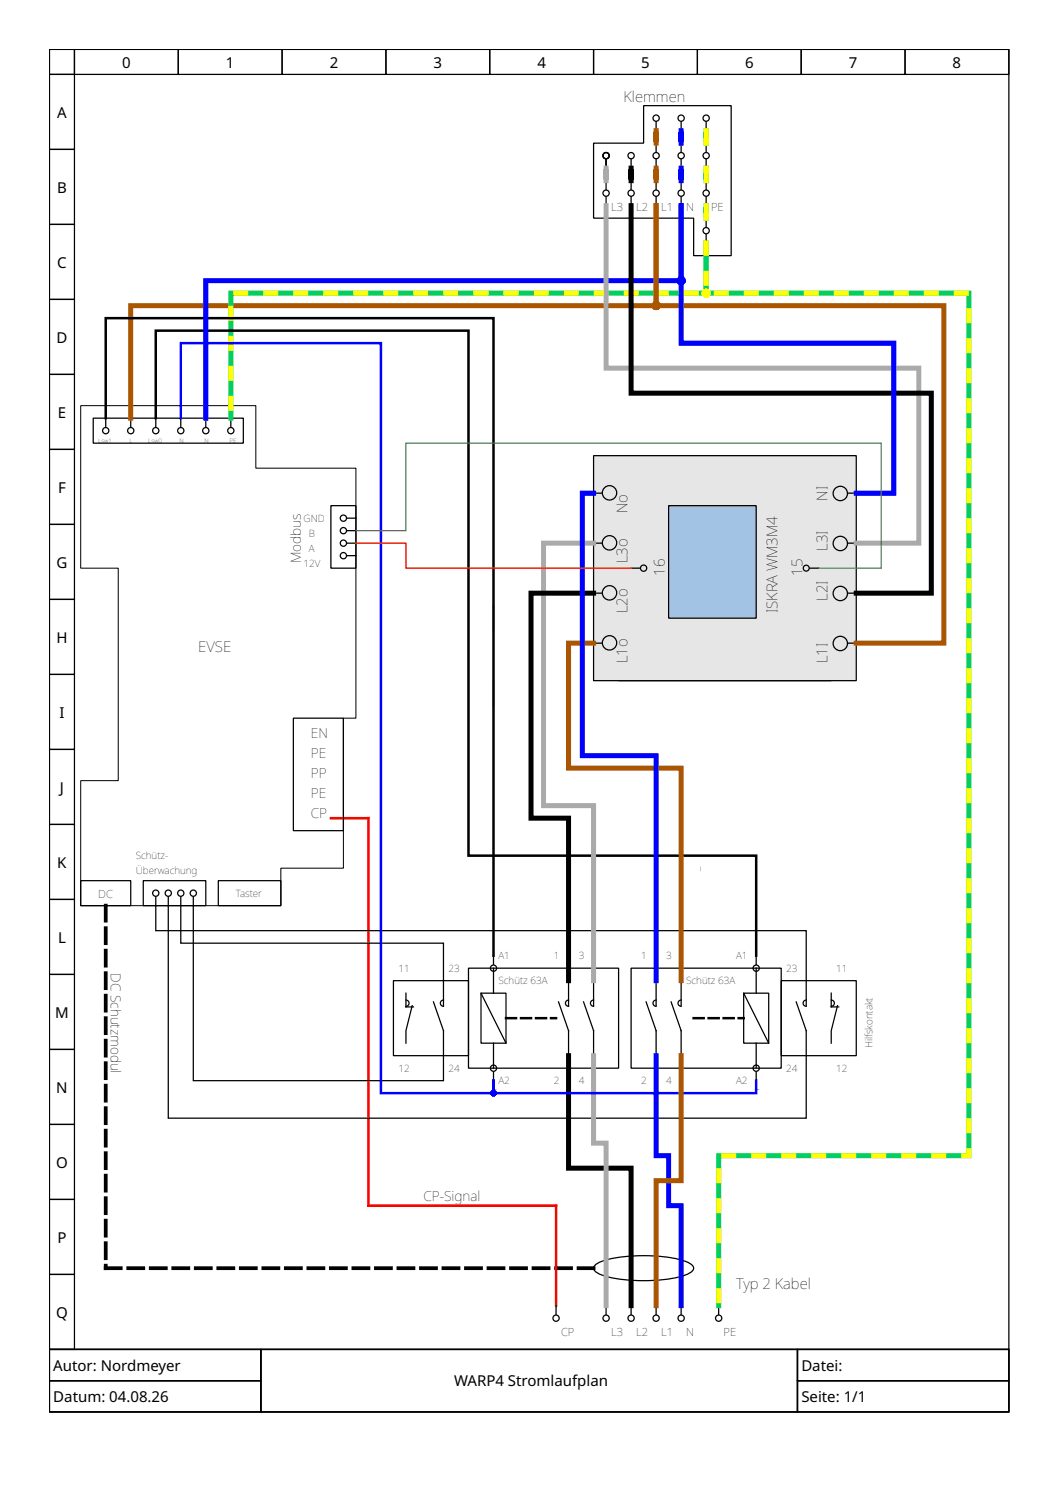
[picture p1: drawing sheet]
<svg xmlns="http://www.w3.org/2000/svg" width="210mm" height="297mm" viewBox="0 0 210 297" stroke-linecap="round" stroke-linejoin="round" font-family="sans-serif">
<g fill="none" stroke="#000" stroke-width=".25">
<path d="M9.8 9.8h190v257.6h-190zM9.8 9.8h4.9v4.9h-4.9zM9.8 14.7h4.9v14.9h-4.9zM14.7 9.8h20.6v4.9h-20.6zM35.3 9.8h20.6v4.9h-20.6zM55.9 9.8h20.5v4.9h-20.5zM76.4 9.8h20.6v4.9h-20.6zM97 9.8h20.5v4.9h-20.5zM117.5 9.8h20.6v4.9h-20.6zM138.1 9.8h20.6v4.9h-20.6zM158.7 9.8h20.5v4.9h-20.5zM179.2 9.8h20.6v4.9h-20.6z"/>
<path d="M9.8 29.6h4.9v14.9h-4.9zM9.8 44.5h4.9v14.8h-4.9zM9.8 59.3h4.9v14.9h-4.9zM9.8 74.2h4.9v14.9h-4.9zM9.8 89.1h4.9v14.8h-4.9zM9.8 103.9h4.9v14.9h-4.9zM9.8 118.8h4.9v14.8h-4.9zM9.8 133.6h4.9v14.9h-4.9zM9.8 148.5h4.9v14.9h-4.9zM9.8 163.4h4.9v14.8h-4.9zM9.8 178.2h4.9v14.9h-4.9zM9.8 193.1h4.9v14.9h-4.9z"/>
<path d="M9.8 208h4.9v14.8h-4.9zM9.8 222.8h4.9v14.9h-4.9zM9.8 237.7h4.9v14.8h-4.9zM9.8 252.5h4.9v14.9h-4.9zM9.8 267.4h190v12.4h-190zM9.8 267.4h41.9v6.2h-41.9zM9.8 273.6h41.9v6.2h-41.9zM51.7 267.4h106.2v12.4h-106.2zM157.9 267.4h41.9v6.2h-41.9zM157.9 273.6h41.9v6.2h-41.9z"/>
</g>
<path d="M122.5 90.3h42.1v44.6h-42.1z" fill="#0af" stroke="#000" stroke-width=".25"/>
<path d="M117.5 28.4h9.9v-7.5h17.4v29.8h-7.4v-7.5h-19.9z" fill="none" stroke="#000" stroke-width=".25"/>
<path d="M117.5 90.3h52.1v44.6h-52.1z" fill="#e6e6e6" stroke="#000" stroke-width=".25"/>
<path d="M73 162.1v76.8" fill="none" stroke="#f00" stroke-width=".5"/>
<path d="M18.5 82.9h29.7v4.9h-29.7zM77.9 194.3h14.9v14.9h-14.9zM92.8 191.9h29.7v19.8h-29.7zM95.2 196.8h5v9.9h-5z" fill="none" stroke="#000" stroke-width=".25"/>
<path d="M132.4 100.2h17.3v22.3h-17.3z" fill="#a3c3e5" stroke="#000" stroke-width=".25"/>
<path d="M20.9 179.5v71.8M117.5 251.3h-96.6" fill="none" stroke="#000" stroke-width=".74" stroke-dasharray="3 1.5"/>
<g fill="none" stroke="#000" stroke-width=".25">
<path d="M120 31.6v1.7M120 35.8v1.7M120 39v1.8M125 31.6v1.7M125 35.8v1.7M125 39v1.8M129.9 24.2v1.7M129.9 28.4v1.7M129.9 31.6v1.7M129.9 35.8v1.7M129.9 39v1.8M134.9 24.2v1.7"/>
<path d="M134.9 28.4v1.7M134.9 31.6v1.7M134.9 35.8v1.7M134.9 39v1.8M139.8 24.2v1.7M139.8 28.4v1.7M139.8 31.6v1.7M139.8 35.8v1.7M139.8 39v1.8M139.8 43.2v1.8M139.8 46.4v1.8M20.9 82.9v1.7"/>
<path d="M25.9 82.9v1.7M30.8 82.9v1.7M35.8 82.9v1.7M40.8 82.9v1.7M45.7 82.9v1.7M117.5 97.7h1.8M167.8 97.7h1.8M65.5 100.2h5v12.4h-5zM68.7 107.6h1.8M68.7 110.1h1.8M68.7 102.7h1.8M68.7 105.2h1.8"/>
<path d="M117.5 107.6h1.8M117.5 117.5h1.8M125 112.6h1.7M160.4 112.6h1.7M167.8 107.6h1.8M167.8 117.5h1.8M97.7 120v5M97.7 134.9v4.9M100.2 129.9h.1M117.5 127.4h1.8M167.8 127.4h1.8M58.1 142.3h9.9v22.3h-9.9z"/>
<path d="M16 174.5h9.9v5h-9.9zM28.4 174.5h12.4v5h-12.4zM30.8 177.7v1.8M33.3 177.7v1.8M35.8 177.7v1.8M38.3 177.7v1.8M43.2 174.5h12.4v5h-12.4zM80.4 198.2a.62 .62 0 0 1 .6 .6 .62 .62 0 0 1-.6 .6M80.4 196.8v2.7h1.5M81.6 199.3l-1.2 4.9v2.5M85.8 198.5l2 5.7v5M87.8 198.2a.62 .62 0 0 0-.6 .6 .62 .62 0 0 0 .6 .6"/>
<path d="M87.8 194.3v5M95.2 196.8l5 9.9M97.7 189.4v1.7M97.7 191.9v4.9M110.6 198.5l2 5.7v5M112.6 198.2a.62 .62 0 0 0-.6 .6 .62 .62 0 0 0 .6 .6M112.6 194.3v5M115.6 198.5l1.9 5.7v5M117.5 198.2a.62 .62 0 0 0-.6 .6 .62 .62 0 0 0 .6 .6M117.5 194.3v5M125 191.9h29.7v19.8h-29.7zM127.9 198.5l2 5.7v5"/>
<path d="M129.9 198.2a.62 .62 0 0 0-.6 .6 .62 .62 0 0 0 .6 .6M129.9 194.3v5M132.9 198.5l2 5.7v5M134.9 198.2a.62 .62 0 0 0-.6 .6 .62 .62 0 0 0 .6 .6M134.9 194.3v5M147.3 196.8h4.9v9.9h-4.9zM147.3 196.8l4.9 9.9M149.7 189.4v1.7M149.7 191.9v4.9M154.7 194.3h14.9v14.9h-14.9zM157.7 198.5l1.9 5.7v5M159.6 198.2a.62 .62 0 0 0-.6 .6 .62 .62 0 0 0 .6 .6"/>
<path d="M159.6 194.3v5M164.6 198.2a.62 .62 0 0 1 .6 .6 .62 .62 0 0 1-.6 .6M164.6 196.8v2.7h1.5M165.8 199.3l-1.2 4.9v2.5M97.7 206.7v5M97.7 212.4v1.7M149.7 206.7v5M149.7 212.4v1.7M110.1 258.7v1.8M118 250.6a16.4 16.4 0 0 1 8-1.8 25.4 25.4 0 0 1 10.4 1.5 1.05 1.05 0 0 1 1 1 1.05 1.05 0 0 1-1 1 27.3 27.3 0 0 1-13.1 1.2l-2.4-.3a6.1 6.1 0 0 1-3.3-1.5l-.1-.4zM120 258.7v1.8M125 258.7v1.8"/>
<path d="M129.9 258.7v1.8M134.9 258.7v1.8M142.3 258.7v1.8"/>
<circle cx="120" cy="38.3" r=".62"/>
<circle cx="120" cy="30.8" r=".62"/>
<circle cx="125" cy="38.3" r=".62"/>
<circle cx="125" cy="30.8" r=".62"/>
<circle cx="129.9" cy="30.8" r=".62"/>
<circle cx="129.9" cy="38.3" r=".62"/>
<circle cx="129.9" cy="23.4" r=".62"/>
<circle cx="134.9" cy="38.3" r=".62"/>
<circle cx="134.9" cy="30.8" r=".62"/>
<circle cx="134.9" cy="23.4" r=".62"/>
<circle cx="139.8" cy="38.3" r=".62"/>
<circle cx="139.8" cy="30.8" r=".62"/>
<circle cx="139.8" cy="23.4" r=".62"/>
<circle cx="139.8" cy="45.7" r=".62"/>
<circle cx="20.9" cy="85.3" r=".62"/>
<circle cx="25.9" cy="85.3" r=".62"/>
<circle cx="30.8" cy="85.3" r=".62"/>
<circle cx="35.8" cy="85.3" r=".62"/>
<circle cx="40.8" cy="85.3" r=".62"/>
<circle cx="45.7" cy="85.3" r=".62"/>
<circle cx="120.7" cy="97.7" r="1.42"/>
<circle cx="166.4" cy="97.8" r="1.42"/>
<circle cx="68" cy="107.6" r=".62"/>
<circle cx="68" cy="105.2" r=".62"/>
<circle cx="68" cy="110.1" r=".62"/>
<circle cx="68" cy="102.7" r=".62"/>
<circle cx="120.7" cy="117.5" r="1.42"/>
<circle cx="120.7" cy="107.6" r="1.42"/>
<circle cx="127.4" cy="112.6" r=".62"/>
<circle cx="159.6" cy="112.6" r=".59"/>
<circle cx="166.4" cy="117.6" r="1.42"/>
<circle cx="166.4" cy="107.7" r="1.42"/>
<circle cx="120.7" cy="127.4" r="1.42"/>
<circle cx="166.4" cy="127.5" r="1.42"/>
<circle cx="30.8" cy="177" r=".62"/>
<circle cx="33.3" cy="177" r=".62"/>
<circle cx="35.8" cy="177" r=".62"/>
<circle cx="38.3" cy="177" r=".62"/>
<circle cx="97.7" cy="191.9" r=".62"/>
<circle cx="149.7" cy="191.9" r=".62"/>
<circle cx="97.7" cy="211.7" r=".62"/>
<circle cx="149.7" cy="211.7" r=".62"/>
<circle cx="110.1" cy="261.2" r=".62"/>
<circle cx="120" cy="261.2" r=".62"/>
<circle cx="125" cy="261.2" r=".62"/>
<circle cx="129.9" cy="261.2" r=".62"/>
<circle cx="134.9" cy="261.2" r=".62"/>
<circle cx="142.3" cy="261.2" r=".62"/>
</g>
<path d="M65.5 162.1h7.5M73 238.9h37.1v19.8" fill="none" stroke="#f00" stroke-width=".5"/>
<path d="M100.2 201.8h9.9M137.4 201.8h9.9" fill="none" stroke="#000" stroke-width=".5" stroke-dasharray="2 1"/>
<path d="M16 80.4h34.7v12.4h19.8v49.5h-2.5v29.7h-12.4v7.5h-39.6v-24.8h7.4v-42.1h-7.4z" fill="none" stroke="#000" stroke-width=".2"/>
<path d="M129.9 25.9v2.5M129.9 40.8v19.8h-104v22.3" fill="none" stroke="#a50" stroke-width=".99"/>
<circle cx="129.9" cy="60.6" r=".37" fill="#a50" stroke="#a50" stroke-width=".99"/>
<path d="M120 33.3v2.5" fill="none" stroke="#aaa" stroke-width=".99"/>
<path d="M139.8 48.2v9.9h-94.1v24.8" fill="none" stroke="#00cf64" stroke-width=".99"/>
<path d="M139.8 48.2v9.9h-94.1v24.8" fill="none" stroke="#ff0" stroke-width=".99" stroke-dasharray="2 4"/>
<circle cx="139.8" cy="58.1" r=".37" fill="#00cf64" stroke="#ff0" stroke-width=".99"/>
<path d="M139.8 48.2v9.9h52.1v170.9h-49.6v29.7" fill="none" stroke="#00cf64" stroke-width=".99"/>
<path d="M139.8 48.2v9.9h52.1v170.9h-49.6v29.7" fill="none" stroke="#ff0" stroke-width=".99" stroke-dasharray="2 4"/>
<circle cx="139.8" cy="58.1" r=".37" fill="#00cf64" stroke="#ff0" stroke-width=".99"/>
<path d="M139.8 25.9v2.5M139.8 33.3v2.5M139.8 40.8v2.4" fill="none" stroke="#00cf64" stroke-width=".99"/>
<path d="M139.8 25.9v2.5M139.8 35.8v-2.5M139.8 40.8v2.4" fill="none" stroke="#ff0" stroke-width=".99" stroke-dasharray="2 4"/>
<path d="M30.8 179.5v4.9h128.8v9.9M33.3 179.5v42.1h126.3v-12.4M35.8 179.5v7.4h52v7.4M38.3 179.5v34.6h49.5v-4.9" fill="none" stroke="#000" stroke-width=".25"/>
<path d="M134.9 33.3v2.5M134.9 25.9v2.5M40.8 82.9v-27.3h94.1v-14.8v27.2h42.1v29.7h-7.4M117.5 97.7h-2.2v52h14.6v44.6M129.9 209.2v19.8h2.5v9.9h2.5v19.8" fill="none" stroke="#00f" stroke-width=".99"/>
<path d="M125 33.3v2.5M125 40.8v37.1h59.4v39.6h-14.8M117.5 117.5h-12.3v44.6h7.4v32.2M112.6 209.2v22.3h12.4v27.2" fill="none" stroke="#000" stroke-width=".99"/>
<path d="M129.9 33.3v2.5M129.9 40.8v19.8h57v66.8h-17.3M117.5 127.4h-4.9v24.8h22.3v42.1M134.9 209.2v24.8h-5v24.7" fill="none" stroke="#a50" stroke-width=".99"/>
<path d="M120 40.8v32.2h61.9v34.6h-12.3M117.5 107.6h-9.9v52h9.9v34.7M117.5 209.2v17.3h2.5v32.2" fill="none" stroke="#aaa" stroke-width=".99"/>
<path d="M20.9 82.9v-19.9h76.8v126.4M30.8 82.9v-17.4h62v104.1h56.9v19.8" fill="none" stroke="#000" stroke-width=".5"/>
<circle cx="134.9" cy="55.6" r=".37" fill="#00f" stroke="#00f" stroke-width=".99"/>
<path d="M35.8 82.9v-14.9h39.6v148.6h22.3v-2.5v2.5h52v-2.5" fill="none" stroke="#00f" stroke-width=".5"/>
<circle cx="97.7" cy="216.6" r=".37" fill="#00f" stroke="#00f" stroke-width=".5"/>
<circle cx="129.9" cy="60.6" r=".37" fill="#a50" stroke="#a50" stroke-width=".99"/>
<path d="M70.5 107.6h9.9v5h44.6" fill="none" stroke="#f00" stroke-width=".25"/>
<path d="M70.5 105.2h9.9v-17.4h94.1v24.8h-12.4" fill="none" stroke="#458c4c" stroke-width=".25"/>
<g font-size="3">
<text x="24.2" y="13.4">0</text>
<text x="44.7" y="13.4">1</text>
<text x="65.3" y="13.4">2</text>
<text x="85.8" y="13.4">3</text>
<text x="106.4" y="13.4">4</text>
<text x="127" y="13.4">5</text>
<text x="147.5" y="13.4">6</text>
<text x="168.1" y="13.4">7</text>
<text x="188.6" y="13.4">8</text>
<text x="11.3" y="23.3">A</text>
<text x="123.5" y="20.2">Klemmen</text>
<text x="11.3" y="38.2">B</text>
<text x="11.3" y="53">C</text>
<text x="11.2" y="67.9">D</text>
<text x="11.4" y="82.7">E</text>
<text x="11.5" y="97.6">F</text>
<text x="124.2" y="101.7" transform="rotate(-90 124.2 101.7)">No</text>
<text x="163.9" y="99.2" transform="rotate(-90 163.9 99.2)">NI</text>
<text x="11.2" y="112.5">G</text>
<text x="124.2" y="111.6" transform="rotate(-90 124.2 111.6)">L3o</text>
<text x="163.9" y="109.1" transform="rotate(-90 163.9 109.1)">L3I</text>
<text x="131.7" y="114.1" transform="rotate(-90 131.7 114.1)">16</text>
<text x="158.9" y="114.1" transform="rotate(-90 158.9 114.1)">15</text>
<text x="163.9" y="119" transform="rotate(-90 163.9 119)">L2I</text>
<text x="124.2" y="121.5" transform="rotate(-90 124.2 121.5)">L2o</text>
<text x="154" y="121.5" transform="rotate(-90 154 121.5)">ISKRA WM3M4</text>
<text x="11.2" y="127.3">H</text>
<text x="39.3" y="129.2">EVSE</text>
<text x="124.2" y="131.4" transform="rotate(-90 124.2 131.4)">L1o</text>
<text x="163.9" y="131.4" transform="rotate(-90 163.9 131.4)">L1I</text>
<text x="11.8" y="142.2">I</text>
<text x="11.9" y="157">J</text>
<text x="11.3" y="171.9">K</text>
<text x="11.5" y="186.8">L</text>
<text x="10.9" y="201.6">M</text>
<text x="11.1" y="216.5">N</text>
<text x="11.1" y="231.4">O</text>
<text x="11.4" y="246.2">P</text>
<text x="145.8" y="255.5">Typ 2 Kabel</text>
<text x="11.1" y="261.1">Q</text>
<text x="10.6" y="271.6">Autor: Nordmeyer</text>
<text x="89.9" y="274.7">WARP4 Stromlaufplan</text>
<text x="158.7" y="271.6">Datei:</text>
<text x="10.6" y="277.8">Datum: 04.08.26</text>
<text x="158.7" y="277.8">Seite: 1/1</text>
</g>
<g font-size="2.7">
<text x="59.6" y="111.6" transform="rotate(-90 59.6 111.6)">Modbus</text>
<text x="61.6" y="146.3">EN</text>
<text x="61.6" y="150.2">PE</text>
<text x="61.6" y="154.2">PP</text>
<text x="61.6" y="158.2">PE</text>
<text x="61.6" y="162.1">CP</text>
<text x="21.9" y="192.8" transform="rotate(90 21.9 192.8)">DC Schutzmodul</text>
<text x="83.9" y="237.9">CP-Signal</text>
</g>
<g font-size="2.2">
<text x="121" y="41.7">L3</text>
<text x="126" y="41.7">L2</text>
<text x="130.9" y="41.7">L1</text>
<text x="135.9" y="41.7">N</text>
<text x="140.8" y="41.7">PE</text>
<text x="138.6" y="172.6" transform="rotate(-90 138.6 172.6)">_</text>
<text x="19.4" y="178">DC</text>
<text x="97.5" y="215.6">_</text>
<text x="149.5" y="215.6">_</text>
<text x="111.1" y="264.7">CP</text>
<text x="121" y="264.7">L3</text>
<text x="126" y="264.7">L2</text>
<text x="130.9" y="264.7">L1</text>
<text x="135.9" y="264.7">N</text>
<text x="143.3" y="264.7">PE</text>
</g>
<g font-size="2">
<text x="60.1" y="103.4">GND</text>
<text x="61.1" y="106.4">B</text>
<text x="60.1" y="112.3">12V</text>
<text x="61.1" y="109.4">A</text>
<text x="26.9" y="170.3">Schütz-</text>
<text x="26.9" y="173.3">Überwachung</text>
<text x="46.7" y="177.7">Taster</text>
<text x="98.7" y="190.1">A1</text>
<text x="109.7" y="190.1">1</text>
<text x="114.6" y="190.1">3</text>
<text x="127" y="190.1">1</text>
<text x="131.9" y="190.1">3</text>
<text x="145.8" y="190.1">A1</text>
<text x="78.9" y="192.6">11</text>
<text x="88.8" y="192.6">23</text>
<text x="98.7" y="195.1">Schütz 63A</text>
<text x="135.9" y="195.1">Schütz 63A</text>
<text x="155.7" y="192.6">23</text>
<text x="165.6" y="192.6">11</text>
<text x="172.8" y="207.7" transform="rotate(-90 172.8 207.7)">Hilfskontakt</text>
<text x="78.9" y="212.4">12</text>
<text x="88.8" y="212.4">24</text>
<text x="98.7" y="214.9">A2</text>
<text x="109.7" y="214.9">2</text>
<text x="114.6" y="214.9">4</text>
<text x="127" y="214.9">2</text>
<text x="131.9" y="214.9">4</text>
<text x="145.8" y="214.9">A2</text>
<text x="155.7" y="212.4">24</text>
<text x="165.6" y="212.4">12</text>
</g>
<g font-size="1.2">
<text x="19.4" y="87.8">Lsw1</text>
<text x="25.6" y="87.8">L</text>
<text x="29.4" y="87.8">Lsw0</text>
<text x="35.6" y="87.8">N</text>
<text x="40.5" y="87.8">N</text>
<text x="45.5" y="87.8">PE</text>
</g>
</svg>
